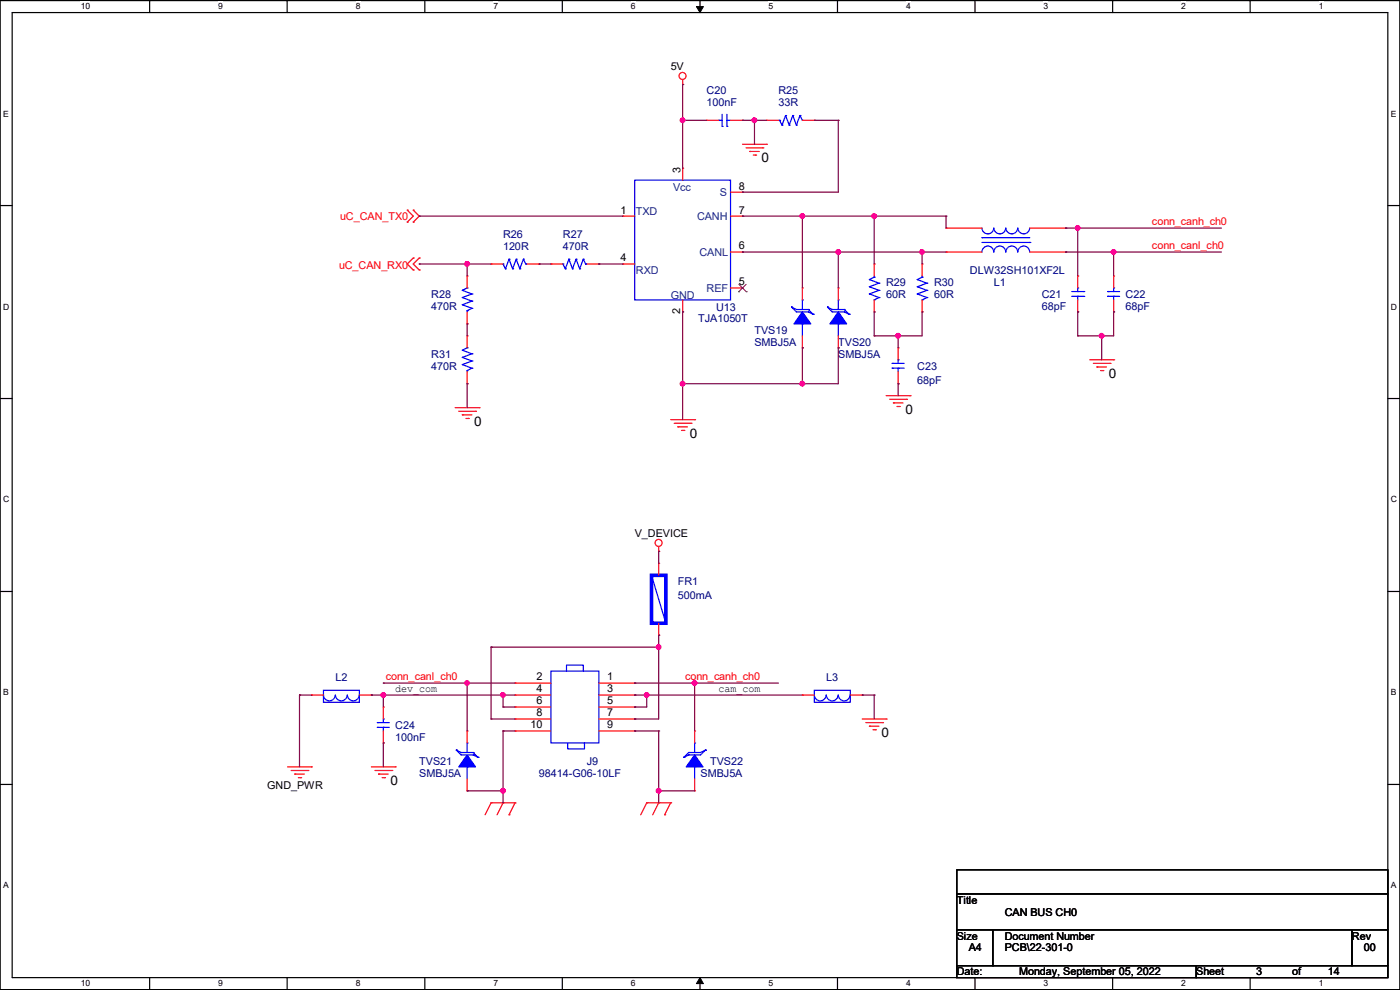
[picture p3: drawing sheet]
<svg xmlns="http://www.w3.org/2000/svg" width="297mm" height="210mm" viewBox="0 0 297 210" stroke-linecap="round" stroke-linejoin="round" font-family="sans-serif">
<path d="M0 .1h297v209.8h-297zM2.6 2.7h291.8v204.7h-291.8z" fill="none" stroke="#000" stroke-width=".25"/>
<g fill="#fff">
<path d="M17.1 .4h2v2h-2z"/>
<path d="M17.1 207.6h2v2h-2z"/>
</g>
<path d="M31.7 .1v2.6M31.7 207.4v2.5" fill="none" stroke="#000" stroke-width=".25"/>
<g fill="#fff">
<path d="M46.3 .4h1v2h-1z"/>
<path d="M46.3 207.6h1v2h-1z"/>
</g>
<path d="M60.9 .1v2.6M60.9 207.4v2.5" fill="none" stroke="#000" stroke-width=".25"/>
<g fill="#fff">
<path d="M75.5 .4h1v2h-1z"/>
<path d="M75.5 207.6h1v2h-1z"/>
</g>
<path d="M90.1 .1v2.6M90.1 207.4v2.5" fill="none" stroke="#000" stroke-width=".25"/>
<g fill="#fff">
<path d="M104.7 .4h1v2h-1z"/>
<path d="M104.7 207.6h1v2h-1z"/>
</g>
<path d="M119.3 .1v2.6M119.3 207.4v2.5" fill="none" stroke="#000" stroke-width=".25"/>
<g fill="#fff">
<path d="M133.9 .4h.9v2h-.9z"/>
<path d="M133.9 207.6h.9v2h-.9z"/>
</g>
<path d="M148.5 .1v2.6M148.5 207.4v2.5" fill="none" stroke="#000" stroke-width=".25"/>
<path d="M147.7 1.4h1.5l-.7 1.3zM148.5 207.4l.7 1.3h-1.5z" fill="#000" stroke="#000" stroke-width=".21"/>
<g fill="#fff">
<path d="M163.1 .4h.9v2h-.9z"/>
<path d="M163.1 207.6h.9v2h-.9z"/>
</g>
<path d="M177.7 .1v2.6M177.7 207.4v2.5" fill="none" stroke="#000" stroke-width=".25"/>
<g fill="#fff">
<path d="M192.2 .4h1v2h-1z"/>
<path d="M192.2 207.6h1v2h-1z"/>
</g>
<path d="M206.8 .1v2.6M206.8 207.4v2.5" fill="none" stroke="#000" stroke-width=".25"/>
<g fill="#fff">
<path d="M221.4 .4h1v2h-1z"/>
<path d="M221.4 207.6h1v2h-1z"/>
</g>
<path d="M236.1 .1v2.6M236.1 207.4v2.5" fill="none" stroke="#000" stroke-width=".25"/>
<g fill="#fff">
<path d="M250.6 .4h1v2h-1z"/>
<path d="M250.6 207.6h1v2h-1z"/>
</g>
<path d="M265.2 .1v2.6M265.2 207.4v2.5" fill="none" stroke="#000" stroke-width=".25"/>
<g fill="#fff">
<path d="M279.8 .4h1v2h-1z"/>
<path d="M279.8 207.6h1v2h-1z"/>
<path d="M.7 23.1h1.2v2h-1.2z"/>
<path d="M295.1 23.1h1.1v2h-1.1z"/>
<path d="M.7 64.1h1.2v1.9h-1.2z"/>
<path d="M295.1 64.1h1.2v1.9h-1.2z"/>
</g>
<path d="M0 43.6h2.6M294.4 43.6h2.6" fill="none" stroke="#000" stroke-width=".25"/>
<g fill="#fff">
<path d="M.7 105h1.2v2h-1.2z"/>
<path d="M295.1 105h1.2v2h-1.2z"/>
</g>
<path d="M0 84.5h2.6M294.4 84.5h2.6" fill="none" stroke="#000" stroke-width=".25"/>
<g fill="#fff">
<path d="M.7 145.9h1.2v2h-1.2z"/>
<path d="M295.1 145.9h1.1v2h-1.1z"/>
</g>
<path d="M0 125.5h2.6M294.4 125.5h2.6" fill="none" stroke="#000" stroke-width=".25"/>
<g fill="#fff">
<path d="M.7 186.9h1.2v1.9h-1.2z"/>
<path d="M295.1 186.9h1.1v1.9h-1.1z"/>
</g>
<path d="M0 166.4h2.6M294.4 166.4h2.6M203 184.5h91.4v5.1h-91.4zM203 189.6h91.4v7.6h-91.4zM203 197.2h7.6v7.7h-7.6zM210.6 197.2h76.2v7.7h-76.2zM286.8 197.2h7.6v7.7h-7.6zM203 204.9h50.8v2.5h-50.8zM253.8 204.9h40.6v2.5h-40.6z" fill="none" stroke="#000" stroke-width=".25"/>
<g fill="none" stroke="#f00" stroke-width=".25">
<path d="M144.8 17.9h.1M144.8 16.9v1M144.8 35.7h.1M144.8 35.7v2.5M149.9 25.5h.1M149.9 25.5h2.5M155 25.5h2.5M157.5 25.5h.1M157.5 30.6h5.1M158.3 31.4h3.5M159 32.1h.1M159 32.1h2.1"/>
<path d="M159.8 32.9h.5M160.3 32.9h.1M161.8 31.4h.1M162.6 30.6h.1M162.6 25.5h.1M162.6 25.5h2.5M170.2 25.5h2.6M172.8 25.5h.1M86.4 47.1h.1M86.4 44.6h.1M86.4 44.6l1.3 1.2-1.3 1.3M87.7 54.7h.1"/>
<path d="M87.7 57.3h.1M87.7 44.6h.1M87.7 47.1h.1M87.7 54.7l-1.3 1.3 1.3 1.3M87.7 44.6l1.2 1.2-1.2 1.3M88.9 54.7h.1M88.9 57.3h.1M88.9 54.7l-1.2 1.3 1.2 1.3M99.1 58.5h.1M99.1 58.5v2.6M104.2 56h.1M104.2 56h2.5"/>
<path d="M111.8 56h2.5M114.3 56h.1M116.9 56h.1M116.9 56h2.5M124.5 56h2.5M127 56h.1M132.1 45.8h.1M132.1 56h.1M132.1 56h2.6M132.1 45.8h2.6M155 53.5h2.5M155 45.8h2.5"/>
<path d="M155 40.8h2.5M157.5 40.8h.1M157.5 45.8h.1M157.5 53.5h.1M185.5 56h.1M185.5 56v2.5M195.6 56h.1M195.6 56v2.5M200.7 48.4h.1M200.7 53.5h.1M200.7 48.4h7.6M200.7 53.5h7.6"/>
<path d="M218.5 48.4h7.6M218.5 53.5h7.6M226.1 48.4h.1M226.1 53.5h.1M228.6 58.5h.1M228.6 58.5v2.6M236.3 58.5h.1M236.3 58.5v2.6M99.1 68.7h.1M99.1 71.2h.1M99.1 66.2v2.5M99.1 71.2v2.6"/>
<path d="M99.1 78.9v2.5M144.8 66.2h.1M144.8 63.6v2.6M155 61.1h2.5M157.5 61.1h.1M170.2 61.1h.1M170.2 73.8h.1M170.2 61.1v2.5M170.2 71.2v2.6M177.8 61.1h.1M177.8 73.8h.1M177.8 61.1v2.5"/>
<path d="M177.8 71.2v2.6M185.5 66.2h.1M185.5 63.6v2.6M190.5 73.8h.1M190.5 73.8v2.5M190.5 78.9v2.5M195.6 66.2h.1M195.6 63.6v2.6M228.6 66.2h.1M228.6 63.6v2.6M231.2 76.3h5.1M231.9 77.1h3.6"/>
<path d="M232.7 77.9h.1M232.7 77.9h2M233.5 78.6h.5M234 78.6h.1M235.5 77.1h.1M236.3 76.3h.1M236.3 66.2h.1M236.3 63.6v2.6M96.6 86.5h5M97.3 87.2h3.6M98.1 88h.1M98.1 88h2"/>
<path d="M98.8 88.8h.6M99.1 81.4h.1M99.4 88.8h.1M100.9 87.2h.1M101.6 86.5h.1M142.3 89h5.1M143 89.8h3.6M143.8 90.6h.1M143.8 90.6h2M144.6 91.3h.5M145.1 91.3h.1M146.6 89.8h.1"/>
<path d="M147.4 89h.1M188 83.9h5.1M188.8 84.7h3.5M189.5 85.5h.1M189.5 85.5h2.1M190.3 86.2h.5M190.5 81.4h.1M190.8 86.2h.1M192.3 84.7h.1M193.1 83.9h.1M139.7 117h.1M139.7 119.5h.1"/>
<path d="M139.7 116v1M139.7 119.5v2.5M139.7 134.7h.1M139.7 132.2v2.5M66.1 147.4h.1M66.1 147.4h2.5M76.2 147.4h2.6M78.8 147.4h.1M81.3 157.6h.1M81.3 150h.1M81.3 150v2.5M81.3 155.1v2.5"/>
<path d="M99.1 155.1h.1M99.1 155.1v2.5M109.3 144.9h.1M109.3 147.4h.1M109.3 150h.1M109.3 152.5h.1M109.3 155.1h.1M109.3 152.5h7.6M109.3 144.9h7.6M109.3 147.4h7.6M109.3 150h7.6M109.3 155.1h7.6"/>
<path d="M127 152.5h7.7M127 144.9h7.7M127 147.4h7.7M127 150h7.7M127 155.1h7.7M134.7 144.9h.1M134.7 147.4h.1M134.7 150h.1M134.7 152.5h.1M134.7 155.1h.1M147.4 155.1h.1M147.4 155.1v2.5"/>
<path d="M170.2 147.4h.1M170.2 147.4h2.6M180.4 147.4h2.5M182.9 147.4h.1M182.9 152.5h5.1M183.7 153.3h3.5M184.4 154.1h.1M184.4 154.1h2.1M185.2 154.8h.5M185.7 154.8h.1M187.2 153.3h.1M188 152.5h.1"/>
<path d="M61 162.7h5.1M61.8 163.4h3.5M62.5 164.2h.1M62.5 164.2h2.1M63.3 165h.5M63.8 165h.1M65.3 163.4h.1M66.1 162.7h.1M78.8 162.7h5.1M79.5 163.4h3.6M80.3 164.2h.1M80.3 164.2h2"/>
<path d="M81.1 165h.5M81.6 165h.1M83.1 163.4h.1M83.9 162.7h.1M99.1 167.8h.1M99.1 165.2v2.6M104.2 170.3h.1M104.2 170.3l-1.3 2.5M104.2 170.3h5.1M106.7 170.3h.1M106.7 170.3l-1.2 2.5M108 172.8h.1"/>
<path d="M109.3 170.3h.1M109.3 170.3l-1.3 2.5M137.2 170.3h.1M137.2 170.3h5.1M137.2 170.3l-1.3 2.5M139.7 170.3h.1M139.7 170.3l-1.2 2.5M141 172.8h.1M142.3 170.3h.1M142.3 170.3l-1.3 2.5M147.4 167.8h.1M147.4 165.2v2.6"/>
<circle cx="144.8" cy="16.1" r=".74"/>
<circle cx="139.7" cy="115.2" r=".74"/>
</g>
<g fill="none" stroke="#00f" stroke-width=".25">
<path d="M134.7 38.2h20.3v25.4h-20.3zM152.4 25.5h.1M152.4 25.5h.8M153.2 26.8h.1M153.2 24.3v2.5M154.2 26.8h.1M154.2 25.5h.1M154.2 24.3v2.5M154.2 25.5h.8M165.1 25.5h.3M165.4 25.5h.1M165.4 25.5l.5 1"/>
<path d="M165.9 26.5h.1M166.7 24.5h.1M166.7 24.5l-.8 2M166.7 24.5l.7 2M167.4 26.5h.1M168.2 24.5h.1M168.2 24.5l-.8 2M168.2 24.5l.8 2M169 26.5h.1M169.7 24.5h.1M169.7 24.5l-.7 2M169.7 24.5l.5 1"/>
<path d="M170.2 25.5h.1M106.7 56h.1M106.7 56l.5 1M107.2 57h.1M108 55h.1M108 55l.8 2M108 55l-.8 2M108.8 57h.1M109.5 55h.1M109.5 55l.8 2M109.5 55l-.7 2M110.3 57h.1"/>
<path d="M111 55h.1M111 55l.5 1M111 55l-.7 2M111.5 56h.1M111.5 56h.3M119.4 56h.1M119.4 56l.5 1M119.9 57h.1M120.7 55h.1M120.7 55l.8 2M120.7 55l-.8 2M121.5 57h.1"/>
<path d="M122.2 55h.1M122.2 55l.8 2M122.2 55l-.7 2M123 57h.1M123.7 55h.1M123.7 55l.5 1M123.7 55l-.7 2M124.2 56h.1M124.2 56h.3M184.4 59.3h.1M184.4 59.3l2.1 .8M185.5 58.8h.1"/>
<path d="M185.5 58.8l-1.1 .5M185.5 58.5v.3M194.6 59.3h.1M194.6 59.3l2 .8M195.6 58.8h.1M195.6 58.8l-1 .5M195.6 58.5v.3M208.3 50.4h.1M208.3 48.4a1.25 1.25 0 0 0 1.3 1.2 1.25 1.25 0 0 0 1.2-1.2M208.3 51.4h10.2M208.3 50.4h10.2M208.3 53.5a1.25 1.25 0 0 1 1.3-1.3 1.25 1.25 0 0 1 1.2 1.3"/>
<path d="M210.9 53.5a1.25 1.25 0 0 1 1.2-1.3 1.25 1.25 0 0 1 1.3 1.3M210.9 48.4a1.25 1.25 0 0 0 1.2 1.2 1.25 1.25 0 0 0 1.3-1.2M213.4 48.4a1.25 1.25 0 0 0 1.3 1.2 1.25 1.25 0 0 0 1.2-1.2 1.27 1.27 0 0 0 1.3 1.2 1.27 1.27 0 0 0 1.2-1.2M213.4 53.5a1.27 1.27 0 0 1 1.3-1.3 1.27 1.27 0 0 1 1.2 1.3 1.25 1.25 0 0 1 1.3-1.3 1.25 1.25 0 0 1 1.2 1.3M218.5 51.4h.1M98.1 64.6h.1M98.1 63.1h.1M98.1 61.6h.1M98.1 77.3h.1M98.1 75.8h.1M98.1 74.3h.1M98.1 64.6l2 .8"/>
<path d="M98.1 63.1l2 .8M98.1 61.6l2 .8M98.1 77.3l2 .8M98.1 75.8l2 .8M98.1 74.3l2 .8M99.1 61.1h.1M99.1 65.9h.1M99.1 73.8h.1M99.1 78.6h.1M99.1 65.9v.3M99.1 78.6v.3M99.1 61.1l-1 .5"/>
<path d="M99.1 73.8l-1 .5M100.1 65.4h.1M100.1 63.9h.1M100.1 62.4h.1M100.1 78.1h.1M100.1 76.6h.1M100.1 75.1h.1M100.1 65.4l-1 .5M100.1 63.9l-2 .7M100.1 62.4l-2 .7M100.1 78.1l-1 .5M100.1 76.6l-2 .7"/>
<path d="M100.1 75.1l-2 .7M167.9 65.2h.1M167.9 65.2l1.1 1h2.5M167.9 65.2l1.1 .5h2.5M170.2 63.6h.1M170.2 68.7h.1M170.2 63.6v2.1M170.2 68.7v2.5M171.5 66.2h.1M171.5 65.7h.1M171.5 65.7l1 1M171.5 66.2l1 .5"/>
<path d="M172.5 66.7h.1M175.6 65.2h.1M175.6 65.2l1 1h2.5M175.6 65.2l1 .5h2.5M177.8 63.6h.1M177.8 68.7h.1M177.8 63.6v2.1M177.8 68.7v2.5M179.1 66.2h.1M179.1 65.7h.1M179.1 65.7l1 1M179.1 66.2l1 .5"/>
<path d="M180.1 66.7h.1M184.4 60.8h.1M184.4 62.4h.1M184.4 60.8l2.1 .8M184.4 62.4l2.1 .7M185.5 63.6h.1M186.5 60.1h.1M186.5 61.6h.1M186.5 63.1h.1M186.5 60.1l-2.1 .7M186.5 61.6l-2.1 .8M186.5 63.1l-1 .5"/>
<path d="M189.3 78.1h.1M189.3 77.1h.1M189.3 78.1h2.5M189.3 77.1h2.5M190.5 76.3h.1M190.5 78.1h.1M190.5 76.3v.8M190.5 78.1v.8M194.6 60.8h.1M194.6 62.4h.1M194.6 60.8l2 .8M194.6 62.4l2 .7"/>
<path d="M195.6 63.6h.1M196.6 60.1h.1M196.6 61.6h.1M196.6 63.1h.1M196.6 60.1l-2 .7M196.6 61.6l-2 .8M196.6 63.1l-1 .5M227.4 62.9h2.5M227.4 61.8h2.5M228.6 61.1h.1M228.6 62.9h.1M228.6 61.1v.7"/>
<path d="M228.6 62.9v.7M229.9 62.9h.1M229.9 61.8h.1M235 62.9h.1M235 61.8h.1M235 62.9h2.5M235 61.8h2.5M236.3 61.1h.1M236.3 62.9h.1M236.3 61.1v.7M236.3 62.9v.7M138.2 122h.1"/>
<path d="M138.2 122l3.1 10.2M68.6 146.4h7.6v2.6h-7.6zM68.6 147.4a1.25 1.25 0 0 0 1.3 1.3 1.25 1.25 0 0 0 1.2-1.3M71.2 147.4a1.25 1.25 0 0 0 1.2 1.3 1.25 1.25 0 0 0 1.3-1.3M73.7 147.4a1.25 1.25 0 0 0 1.3 1.3 1.25 1.25 0 0 0 1.2-1.3M80.1 154.3h.1M80.1 153.3h.1M80.1 154.3h2.5M80.1 153.3h2.5M81.3 152.5h.1M81.3 154.3h.1M81.3 152.5v.8"/>
<path d="M81.3 154.3v.8M96.8 159.1h.1M96.8 159.1l1 1h2.6M96.8 159.1l1 .5h2.6M99.1 157.6h.1M99.1 157.6v2M100.4 159.6h.1M100.4 159.6l1 1.1M116.9 142.4h10.1v15.2h-10.1zM120.2 142.4v-1.3h3.5v1.3M120.4 157.6v1.3h3.6v-1.3M146.1 159.6h.1"/>
<path d="M146.1 159.6l-1 1.1M147.4 157.6h.1M147.4 157.6v2M149.6 159.1h.1M149.6 159.1l-1 1h-2.5M149.6 159.1l-1 .5h-2.5M172.8 146.4h7.6v2.6h-7.6zM172.8 147.4a1.25 1.25 0 0 0 1.2 1.3 1.25 1.25 0 0 0 1.3-1.3M175.3 147.4a1.25 1.25 0 0 0 1.3 1.3 1.25 1.25 0 0 0 1.2-1.3M177.8 147.4a1.25 1.25 0 0 0 1.3 1.3 1.25 1.25 0 0 0 1.2-1.3M99.1 162.7h.1M99.1 162.7v2.5"/>
<path d="M100.4 160.1h.1M100.4 160.1l1 .6M101.4 160.7h.1M145.1 160.7h.1M146.1 160.1h.1M146.1 160.1l-1 .6M147.4 162.7h.1M147.4 162.7v2.5"/>
</g>
<g fill="#00f" stroke="#00f" stroke-width=".25">
<path d="M99.1 160.1l1.8 2.6h-3.6z" fill-rule="evenodd"/>
<path d="M177.8 66.2l1.8 2.5h-3.5z" fill-rule="evenodd"/>
<path d="M170.2 66.2l1.8 2.5h-3.6z" fill-rule="evenodd"/>
<path d="M147.4 160.1l1.7 2.6h-3.5z" fill-rule="evenodd"/>
</g>
<path d="M156.7 61.9h.1M156.8 60.3l1.5 1.6M158.3 60.3l-1.6 1.6M158.3 61.9h.1" fill="none" stroke="#804000" stroke-width=".21"/>
<path d="M138.2 122h3.1v10.2h-3.1z" fill="none" stroke="#00f" stroke-width=".76"/>
<g fill="none" stroke="#800040" stroke-width=".25">
<path d="M144.8 17.9h.1M144.8 17.9v17.8M144.8 25.5h.1M144.8 25.5h5.1M157.5 25.5h.1M157.5 25.5h5.1M160.1 25.5h.1M160.1 25.5v5.1M172.8 25.5h.1M172.8 25.5h5M177.8 25.5h.1M177.8 25.5v15.3h-20.3"/>
<path d="M88.9 56h.1M88.9 45.8h.1M88.9 56h15.3M88.9 45.8h43.2M99.1 56h.1M99.1 56v2.5M114.3 56h.1M114.3 56h2.6M127 56h.1M127 56h5.1M157.5 40.8h.1M157.5 53.5h.1"/>
<path d="M157.5 45.8h.1M157.5 45.8h43.2M157.5 53.5h43.2M170.2 45.8h.1M170.2 45.8v15.3M177.8 53.5h.1M177.8 53.5v7.6M185.5 45.8h.1M185.5 45.8v10.2M195.6 53.5h.1M195.6 53.5v2.5M200.7 45.8h.1"/>
<path d="M200.7 45.8v2.6M226.1 48.4h.1M226.1 53.5h.1M226.1 53.5h33M226.1 48.4h33M228.6 48.4h.1M228.6 48.4v10.1M236.3 53.5h.1M236.3 53.5v5M99.1 68.7h.1M99.1 68.7v2.5M144.8 66.2h.1"/>
<path d="M144.8 66.2v22.8M170.2 73.8h.1M170.2 73.8v7.6M177.8 73.8h.1M177.8 73.8v7.6h-33M185.5 66.2h.1M185.5 71.2h.1M185.5 66.2v5M190.5 71.2h.1M190.5 71.2v2.6M195.6 66.2h.1M195.6 66.2v5h-10.1"/>
<path d="M228.6 66.2h.1M228.6 71.2h.1M228.6 66.2v5M233.7 71.2h.1M233.7 71.2v5.1M236.3 66.2h.1M236.3 66.2v5h-7.7M99.1 81.4h.1M99.1 81.4v5.1M144.8 81.4h.1M170.2 81.4h.1M190.5 81.4h.1"/>
<path d="M190.5 81.4v2.5M139.7 117h.1M139.7 117v2.5M104.2 137.3h.1M104.2 137.3v15.2M104.2 137.3h35.5M139.7 134.7h.1M139.7 137.3h.1M139.7 134.7v17.8h-5M63.5 147.4h.1M63.5 147.4h2.6M63.5 147.4v15.3"/>
<path d="M78.8 147.4h.1M78.8 147.4h30.5M81.3 144.9h.1M81.3 147.4h.1M81.3 157.6h.1M81.3 144.9h28M81.3 147.4v2.6M81.3 157.6v5.1M99.1 144.9h.1M99.1 144.9v10.2M104.2 152.5h.1M104.2 152.5h5.1"/>
<path d="M106.7 155.1h.1M106.7 150h.1M106.7 147.4h.1M106.7 155.1h2.6M106.7 147.4v2.6M106.7 155.1v15.2M106.7 150h2.6M134.7 144.9h.1M134.7 155.1h.1M134.7 152.5h.1M134.7 147.4h.1M134.7 150h.1"/>
<path d="M134.7 155.1h5M134.7 144.9h30.4M134.7 147.4h35.5M137.2 147.4h.1M137.2 147.4v2.6h-2.5M139.7 155.1h.1M139.7 155.1v15.2M147.4 144.9h.1M147.4 144.9v10.2M182.9 147.4h.1M182.9 147.4h2.6M185.5 147.4h.1"/>
<path d="M185.5 147.4v5.1M99.1 167.8h.1M99.1 167.8h7.6M106.7 167.8h.1M139.7 167.8h.1M139.7 167.8h7.7"/>
</g>
<g fill="#f0f" stroke="#f0f" stroke-width=".25">
<circle cx="144.8" cy="25.5" r=".49"/>
<circle cx="160" cy="25.5" r=".49"/>
<circle cx="99.1" cy="56" r=".49"/>
<circle cx="170.2" cy="45.8" r=".49"/>
<circle cx="177.8" cy="53.4" r=".49"/>
<circle cx="170.2" cy="81.4" r=".49"/>
<circle cx="144.8" cy="81.4" r=".49"/>
<circle cx="228.6" cy="48.4" r=".49"/>
<circle cx="236.2" cy="53.4" r=".49"/>
<circle cx="185.4" cy="45.8" r=".49"/>
<circle cx="195.6" cy="53.4" r=".49"/>
<circle cx="190.5" cy="71.2" r=".49"/>
<circle cx="233.7" cy="71.2" r=".49"/>
<circle cx="106.7" cy="167.7" r=".49"/>
<circle cx="99.1" cy="144.9" r=".49"/>
<circle cx="139.7" cy="167.7" r=".49"/>
<circle cx="147.3" cy="144.9" r=".49"/>
<circle cx="139.7" cy="137.3" r=".49"/>
<circle cx="81.3" cy="147.4" r=".49"/>
<circle cx="106.7" cy="147.4" r=".49"/>
<circle cx="137.2" cy="147.4" r=".49"/>
</g>
<g font-size="2.8">
<text x="161.6" y="34.4">0</text>
<text x="235.2" y="80.1">0</text>
<text x="192.1" y="87.8">0</text>
<text x="100.6" y="90.3">0</text>
<text x="146.3" y="92.8">0</text>
<text x="187" y="156.3">0</text>
<text x="82.8" y="166.5">0</text>
</g>
<g font-size="2.3">
<text x="142.3" y="14.9">5V</text>
<text x="144.4" y="36.7" transform="rotate(-90 144.4 36.7)">3</text>
<text x="156.8" y="40.2">8</text>
<text x="131.6" y="45.3">1</text>
<text x="156.8" y="45.3">7</text>
<text x="156.8" y="52.9">6</text>
<text x="131.6" y="55.5">4</text>
<text x="156.8" y="60.5">5</text>
<text x="144.3" y="66.7" transform="rotate(-90 144.3 66.7)">2</text>
<text x="134.7" y="114">V_DEVICE</text>
<text x="83.9" y="146.8">dev_com</text>
<text x="113.8" y="144.4">2</text>
<text x="113.8" y="146.9">4</text>
<text x="113.8" y="149.4">6</text>
<text x="128.8" y="144.4">1</text>
<text x="128.8" y="146.9">3</text>
<text x="128.8" y="149.4">5</text>
<text x="152.5" y="146.8">cam_com</text>
<text x="112.6" y="154.5">10</text>
<text x="113.8" y="152">8</text>
<text x="128.8" y="152">7</text>
<text x="128.8" y="154.5">9</text>
<text x="56.7" y="167.3">GND_PWR</text>
<text x="203" y="191.7">Title</text>
<text x="213.2" y="194.2">CAN BUS CH0</text>
<text x="203" y="199.3">Size</text>
<text x="205.5" y="201.8">A4</text>
<text x="213.1" y="199.3">Document Number</text>
<text x="213.2" y="201.8">PCB\22-301-0</text>
<text x="286.8" y="199.3">Rev</text>
<text x="289.4" y="201.8">00</text>
<text x="203" y="206.9">Date:</text>
<text x="216.2" y="206.9">Monday, September 05, 2022</text>
<text x="253.8" y="206.9">Sheet</text>
<text x="266.5" y="206.9">3</text>
<text x="274.1" y="206.9">of</text>
<text x="281.7" y="206.9">14</text>
</g>
<g font-size="2.3" fill="#000080">
<text x="149.9" y="20">C20</text>
<text x="149.9" y="22.5">100nF</text>
<text x="165.1" y="20">R25</text>
<text x="165.1" y="22.5">33R</text>
<text x="106.7" y="50.5">R26</text>
<text x="106.7" y="53">120R</text>
<text x="119.4" y="50.5">R27</text>
<text x="119.4" y="53">470R</text>
<text x="205.8" y="58.1">DLW32SH101XF2L</text>
<text x="91.5" y="63.2">R28</text>
<text x="91.5" y="65.7">470R</text>
<text x="151.9" y="66">U13</text>
<text x="188" y="60.6">R29</text>
<text x="188" y="63.2">60R</text>
<text x="198.2" y="60.6">R30</text>
<text x="198.2" y="63.2">60R</text>
<text x="210.9" y="60.6">L1</text>
<text x="221" y="63.2">C21</text>
<text x="221" y="65.7">68pF</text>
<text x="238.8" y="63.2">C22</text>
<text x="238.8" y="65.7">68pF</text>
<text x="148.1" y="68.2">TJA1050T</text>
<text x="160.1" y="70.8">TVS19</text>
<text x="91.5" y="75.9">R31</text>
<text x="160.1" y="73.3">SMBJ5A</text>
<text x="177.8" y="73.3">TVS20</text>
<text x="177.8" y="75.9">SMBJ5A</text>
<text x="91.5" y="78.4">470R</text>
<text x="194.6" y="78.4">C23</text>
<text x="194.6" y="81.4">68pF</text>
<text x="143.8" y="124.1">FR1</text>
<text x="143.8" y="127.2">500mA</text>
<text x="71.2" y="144.4">L2</text>
<text x="175.3" y="144.4">L3</text>
<text x="83.9" y="154.6">C24</text>
<text x="83.9" y="157.1">100nF</text>
<text x="88.9" y="162.2">TVS21</text>
<text x="88.9" y="164.8">SMBJ5A</text>
<text x="114.3" y="164.8">98414-G06-10LF</text>
<text x="124.5" y="162.2">J9</text>
<text x="148.6" y="164.8">SMBJ5A</text>
<text x="150.7" y="162.2">TVS22</text>
</g>
<g font-size="2.3" fill="#004080">
<text x="142.8" y="40.6">Vcc</text>
<text x="152.7" y="41.6">S</text>
<text x="134.9" y="45.6">TXD</text>
<text x="147.9" y="46.7">CANH</text>
<text x="134.9" y="58.1">RXD</text>
<text x="148.4" y="54.3">CANL</text>
<text x="142.3" y="63.4">GND</text>
<text x="149.9" y="61.9">REF</text>
</g>
<g font-size="2.3" fill="#f00">
<text x="72.2" y="46.7">uC_CAN_TX0</text>
<text x="244.4" y="47.7">conn_canh_ch0</text>
<text x="244.4" y="52.7">conn_canl_ch0</text>
<text x="71.9" y="57.1">uC_CAN_RX0</text>
<text x="81.8" y="144.2">conn_canl_ch0</text>
<text x="145.3" y="144.2">conn_canh_ch0</text>
</g>
<g font-size="1.8">
<text x="17.1" y="2">10</text>
<text x="46.3" y="2">9</text>
<text x="75.5" y="2">8</text>
<text x="104.7" y="2">7</text>
<text x="133.9" y="2">6</text>
<text x="163.1" y="2">5</text>
<text x="192.2" y="2">4</text>
<text x="221.4" y="2">3</text>
<text x="250.6" y="2">2</text>
<text x="279.8" y="2">1</text>
<text x=".7" y="24.7">E</text>
<text x="295.1" y="24.7">E</text>
<text x=".7" y="65.7">D</text>
<text x="295.1" y="65.7">D</text>
<text x=".7" y="106.6">C</text>
<text x="295.1" y="106.6">C</text>
<text x=".7" y="147.5">B</text>
<text x="295.1" y="147.5">B</text>
<text x=".7" y="188.5">A</text>
<text x="295.1" y="188.5">A</text>
<text x="17.1" y="209.3">10</text>
<text x="46.3" y="209.3">9</text>
<text x="75.5" y="209.3">8</text>
<text x="104.7" y="209.3">7</text>
<text x="133.9" y="209.3">6</text>
<text x="163.1" y="209.3">5</text>
<text x="192.2" y="209.3">4</text>
<text x="221.4" y="209.3">3</text>
<text x="250.6" y="209.3">2</text>
<text x="279.8" y="209.3">1</text>
</g>
</svg>
